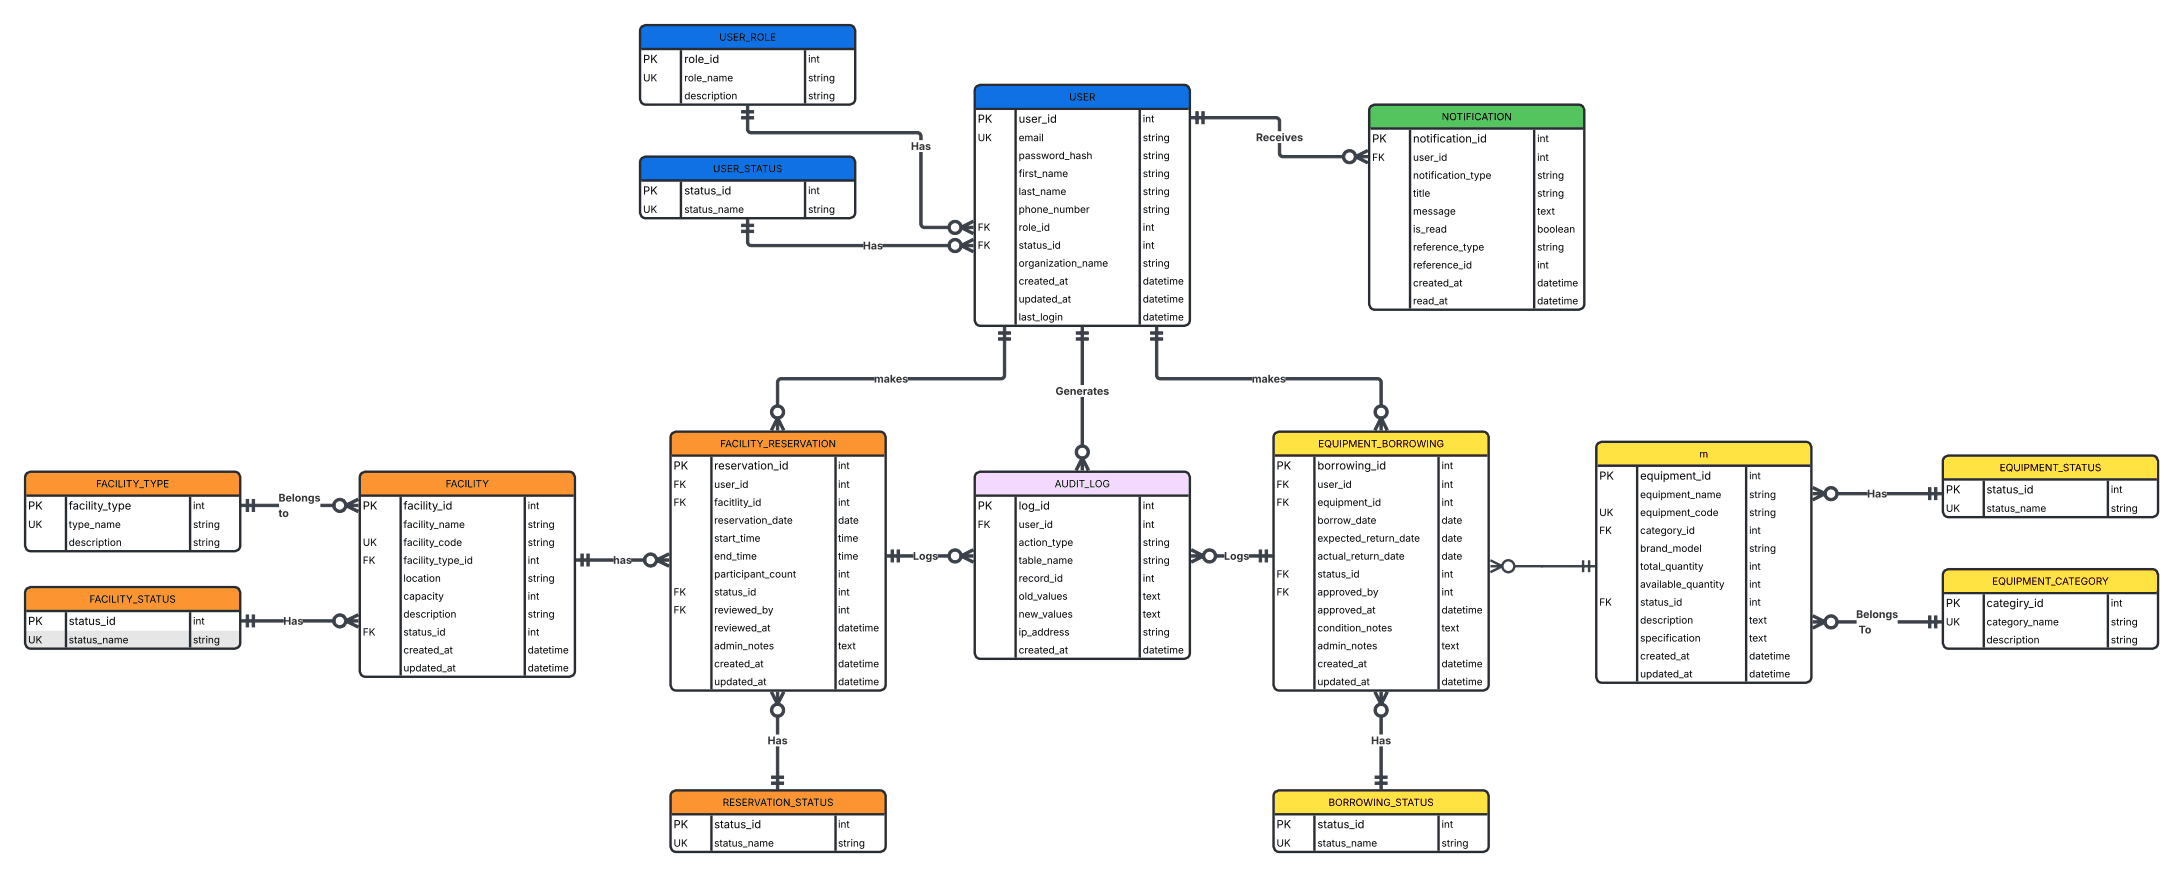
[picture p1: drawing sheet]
<svg xmlns="http://www.w3.org/2000/svg" width="580mm" height="233mm" viewBox="0 0 580 233" stroke-linecap="round" stroke-linejoin="round" font-family="sans-serif">
<path d="M259.3 23l1.2-.5h54a1.55 1.55 0 0 1 1.6 1.6v4.8h-57.2v-4.8z" fill="#1071e5"/>
<g fill="#fff">
<path d="M258.9 28.9h57.2v5.4h-57.2z"/>
<path d="M258.9 34.1h57.2v5h-57.2z"/>
<path d="M258.9 38.9h57.2v4.9h-57.2z"/>
<path d="M258.9 43.7h57.2v4.9h-57.2z"/>
<path d="M258.9 48.4h57.2v4.9h-57.2z"/>
<path d="M258.9 53.2h57.2v4.9h-57.2z"/>
<path d="M258.9 57.9h57.2v5h-57.2z"/>
<path d="M258.9 62.7h57.2v4.9h-57.2z"/>
<path d="M258.9 67.5h57.2v4.9h-57.2z"/>
<path d="M258.9 72.2h57.2v5h-57.2z"/>
<path d="M258.9 77h57.2v4.9h-57.2z"/>
<path d="M258.9 81.8h57.2v3.1a1.55 1.55 0 0 1-1.6 1.6h-54a1.55 1.55 0 0 1-1.6-1.6z"/>
</g>
<path d="M259.2 28.9h56.6zM259.3 23l1.2-.5h54a1.55 1.55 0 0 1 1.6 1.6v60.8a1.55 1.55 0 0 1-1.6 1.6h-54a1.55 1.55 0 0 1-1.6-1.6v-60.8zM269.8 29.2v57zM302.8 29.2v57z" fill="none" stroke="#282c33" stroke-width=".63" stroke-linecap="butt"/>
<path d="M170.4 7.1l1.2-.4h54a1.55 1.55 0 0 1 1.6 1.6v17.9a1.55 1.55 0 0 1-1.6 1.6h-54a1.55 1.55 0 0 1-1.6-1.6v-17.9z" fill="#fff"/>
<path d="M170.4 7.1l1.2-.4h54a1.55 1.55 0 0 1 1.6 1.6v4.7h-57.2v-4.7z" fill="#1071e5"/>
<g fill="#fff">
<path d="M170 13h57.2v5.4h-57.2z"/>
<path d="M170 18.3h57.2v4.9h-57.2z"/>
<path d="M170 23h57.2v3.2a1.55 1.55 0 0 1-1.6 1.6h-54a1.55 1.55 0 0 1-1.6-1.6z"/>
</g>
<path d="M170.3 13h56.6zM170.4 7.1l1.2-.4h54a1.55 1.55 0 0 1 1.6 1.6v17.9a1.55 1.55 0 0 1-1.6 1.6h-54a1.55 1.55 0 0 1-1.6-1.6v-17.9zM180.9 13.3v14.2zM213.9 13.3v14.2z" fill="none" stroke="#282c33" stroke-width=".63" stroke-linecap="butt"/>
<path d="M170.4 42.1l1.2-.5h54a1.55 1.55 0 0 1 1.6 1.6v13.2a1.55 1.55 0 0 1-1.6 1.5h-54a1.55 1.55 0 0 1-1.6-1.5v-13.2z" fill="#fff"/>
<path d="M170.4 42.1l1.2-.5h54a1.55 1.55 0 0 1 1.6 1.6v4.7h-57.2v-4.7z" fill="#1071e5"/>
<g fill="#fff">
<path d="M170 47.9h57.2v5.4h-57.2z"/>
<path d="M170 53.2h57.2v3.2a1.55 1.55 0 0 1-1.6 1.5h-54a1.55 1.55 0 0 1-1.6-1.5z"/>
</g>
<path d="M170.3 47.9h56.6zM170.4 42.1l1.2-.5h54a1.55 1.55 0 0 1 1.6 1.6v13.2a1.55 1.55 0 0 1-1.6 1.5h-54a1.55 1.55 0 0 1-1.6-1.5v-13.2zM180.9 48.3v9.3zM213.9 48.3v9.3z" fill="none" stroke="#282c33" stroke-width=".63" stroke-linecap="butt"/>
<path d="M96 125.7l1.2-.4h53.9a1.55 1.55 0 0 1 1.6 1.5v51.3a1.55 1.55 0 0 1-1.6 1.6h-53.9a1.55 1.55 0 0 1-1.6-1.6v-51.3z" fill="#fff"/>
<path d="M96 125.7l1.2-.4h53.9a1.55 1.55 0 0 1 1.6 1.5v4.8h-57.1v-4.8z" fill="#fc9432"/>
<g fill="#fff">
<path d="M95.6 131.6h57.1v5.4h-57.1z"/>
<path d="M95.6 136.8h57.1v5h-57.1z"/>
<path d="M95.6 141.6h57.1v4.9h-57.1z"/>
<path d="M95.6 146.4h57.1v4.9h-57.1z"/>
<path d="M95.6 151.1h57.1v5h-57.1z"/>
<path d="M95.6 155.9h57.1v4.9h-57.1z"/>
<path d="M95.6 160.7h57.1v4.9h-57.1z"/>
<path d="M95.6 165.4h57.1v4.9h-57.1z"/>
<path d="M95.6 170.2h57.1v4.9h-57.1z"/>
<path d="M95.6 174.9h57.1v3.2a1.55 1.55 0 0 1-1.6 1.6h-53.9a1.55 1.55 0 0 1-1.6-1.6z"/>
</g>
<path d="M95.9 131.6h56.5zM96 125.7l1.2-.4h53.9a1.55 1.55 0 0 1 1.6 1.5v51.3a1.55 1.55 0 0 1-1.6 1.6h-53.9a1.55 1.55 0 0 1-1.6-1.6v-51.3zM106.4 131.9v47.5zM139.4 131.9v47.5z" fill="none" stroke="#282c33" stroke-width=".63" stroke-linecap="butt"/>
<path d="M7.1 125.7l1.2-.4h53.9a1.55 1.55 0 0 1 1.6 1.5v18a1.55 1.55 0 0 1-1.6 1.6h-53.9a1.55 1.55 0 0 1-1.6-1.6v-18z" fill="#fff"/>
<path d="M7.1 125.7l1.2-.4h53.9a1.55 1.55 0 0 1 1.6 1.5v4.8h-57.1v-4.8z" fill="#fc9432"/>
<g fill="#fff">
<path d="M6.7 131.6h57.1v5.4h-57.1z"/>
<path d="M6.7 136.8h57.1v5h-57.1z"/>
<path d="M6.7 141.6h57.1v3.2a1.55 1.55 0 0 1-1.6 1.6h-53.9a1.55 1.55 0 0 1-1.6-1.6z"/>
</g>
<path d="M7 131.6h56.5zM7.1 125.7l1.2-.4h53.9a1.55 1.55 0 0 1 1.6 1.5v18a1.55 1.55 0 0 1-1.6 1.6h-53.9a1.55 1.55 0 0 1-1.6-1.6v-18zM17.5 131.9v14.1zM50.5 131.9v14.1z" fill="none" stroke="#282c33" stroke-width=".63" stroke-linecap="butt"/>
<path d="M7.1 156.4l1.2-.5h53.9a1.55 1.55 0 0 1 1.6 1.6v13.2a1.55 1.55 0 0 1-1.6 1.5h-53.9a1.55 1.55 0 0 1-1.6-1.5v-13.2z" fill="#fff"/>
<path d="M7.1 156.4l1.2-.5h53.9a1.55 1.55 0 0 1 1.6 1.6v4.7h-57.1v-4.7z" fill="#fc9432"/>
<path d="M6.7 162.2h57.1v5.4h-57.1z" fill="#fff"/>
<path d="M6.7 167.5h57.1v3.2a1.55 1.55 0 0 1-1.6 1.5h-53.9a1.55 1.55 0 0 1-1.6-1.5z" fill="#e6e6e6"/>
<path d="M7.1 156.4l1.2-.5h53.9a1.55 1.55 0 0 1 1.6 1.6v13.2a1.55 1.55 0 0 1-1.6 1.5h-53.9a1.55 1.55 0 0 1-1.6-1.5v-13.2zM7 162.2h56.5zM17.5 162.6v9.3zM50.5 162.6v9.3z" fill="none" stroke="#282c33" stroke-width=".63" stroke-linecap="butt"/>
<path d="M178.5 115.1l1.2-.5h54a1.55 1.55 0 0 1 1.6 1.6v65.6a1.55 1.55 0 0 1-1.6 1.6h-54a1.55 1.55 0 0 1-1.6-1.6v-65.6z" fill="#fff"/>
<path d="M178.5 115.1l1.2-.5h54a1.55 1.55 0 0 1 1.6 1.6v4.8h-57.2v-4.8z" fill="#fc9432"/>
<g fill="#fff">
<path d="M178.1 121h57.2v5.4h-57.2z"/>
<path d="M178.1 126.2h57.2v4.9h-57.2z"/>
<path d="M178.1 131h57.2v4.9h-57.2z"/>
<path d="M178.1 135.7h57.2v5h-57.2z"/>
<path d="M178.1 140.5h57.2v4.9h-57.2z"/>
<path d="M178.1 145.3h57.2v4.9h-57.2z"/>
<path d="M178.1 150h57.2v4.9h-57.2z"/>
<path d="M178.1 154.8h57.2v4.9h-57.2z"/>
<path d="M178.1 159.5h57.2v5h-57.2z"/>
<path d="M178.1 164.3h57.2v4.9h-57.2z"/>
<path d="M178.1 169.1h57.2v4.9h-57.2z"/>
<path d="M178.1 173.8h57.2v5h-57.2z"/>
<path d="M178.1 178.6h57.2v3.2a1.55 1.55 0 0 1-1.6 1.6h-54a1.55 1.55 0 0 1-1.6-1.6z"/>
</g>
<path d="M178.5 115.1l1.2-.5h54a1.55 1.55 0 0 1 1.6 1.6v65.6a1.55 1.55 0 0 1-1.6 1.6h-54a1.55 1.55 0 0 1-1.6-1.6v-65.6zM178.4 121h56.5zM189 121.3v61.7zM221.9 121.3v61.7z" fill="none" stroke="#282c33" stroke-width=".63" stroke-linecap="butt"/>
<path d="M178.5 210.3l1.2-.4h54a1.55 1.55 0 0 1 1.6 1.6v13.1a1.55 1.55 0 0 1-1.6 1.6h-54a1.55 1.55 0 0 1-1.6-1.6v-13.1z" fill="#fff"/>
<path d="M178.5 210.3l1.2-.4h54a1.55 1.55 0 0 1 1.6 1.6v4.7h-57.2v-4.7z" fill="#fc9432"/>
<g fill="#fff">
<path d="M178.1 216.2h57.2v5.4h-57.2z"/>
<path d="M178.1 221.5h57.2v3.1a1.55 1.55 0 0 1-1.6 1.6h-54a1.55 1.55 0 0 1-1.6-1.6z"/>
</g>
<path d="M178.4 216.2h56.5zM178.5 210.3l1.2-.4h54a1.55 1.55 0 0 1 1.6 1.6v13.1a1.55 1.55 0 0 1-1.6 1.6h-54a1.55 1.55 0 0 1-1.6-1.6v-13.1zM189 216.5v9.4zM221.9 216.5v9.4z" fill="none" stroke="#282c33" stroke-width=".63" stroke-linecap="butt"/>
<path d="M424.4 117.8l1.2-.5h54a1.55 1.55 0 0 1 1.6 1.6v60.8a1.55 1.55 0 0 1-1.6 1.6h-54a1.55 1.55 0 0 1-1.6-1.6v-60.8z" fill="#fff"/>
<path d="M424.4 117.8l1.2-.5h54a1.55 1.55 0 0 1 1.6 1.6v4.8h-57.2v-4.8z" fill="#ffe342"/>
<g fill="#fff">
<path d="M424 123.7h57.2v5.4h-57.2z"/>
<path d="M424 128.9h57.2v4.9h-57.2z"/>
<path d="M424 133.7h57.2v4.9h-57.2z"/>
<path d="M424 138.4h57.2v5h-57.2z"/>
<path d="M424 143.2h57.2v4.9h-57.2z"/>
<path d="M424 148h57.2v4.9h-57.2z"/>
<path d="M424 152.7h57.2v4.9h-57.2z"/>
<path d="M424 157.5h57.2v4.9h-57.2z"/>
<path d="M424 162.2h57.2v5h-57.2z"/>
<path d="M424 167h57.2v4.9h-57.2z"/>
<path d="M424 171.8h57.2v4.9h-57.2z"/>
<path d="M424 176.5h57.2v3.2a1.55 1.55 0 0 1-1.6 1.6h-54a1.55 1.55 0 0 1-1.6-1.6z"/>
</g>
<path d="M424.4 117.8l1.2-.5h54a1.55 1.55 0 0 1 1.6 1.6v60.8a1.55 1.55 0 0 1-1.6 1.6h-54a1.55 1.55 0 0 1-1.6-1.6v-60.8zM424.3 123.7h56.6zM434.9 124v57zM463.8 124v57z" fill="none" stroke="#282c33" stroke-width=".63" stroke-linecap="butt"/>
<path d="M516.5 151.6l1.2-.5h54a1.55 1.55 0 0 1 1.5 1.6v18a1.55 1.55 0 0 1-1.5 1.5h-54a1.55 1.55 0 0 1-1.6-1.5v-18z" fill="#fff"/>
<path d="M516.5 151.6l1.2-.5h54a1.55 1.55 0 0 1 1.5 1.6v4.8h-57.1v-4.8z" fill="#ffe342"/>
<g fill="#fff">
<path d="M516.1 157.5h57.1v5.4h-57.1z"/>
<path d="M516.1 162.7h57.1v4.9h-57.1z"/>
<path d="M516.1 167.5h57.1v3.2a1.55 1.55 0 0 1-1.5 1.5h-54a1.55 1.55 0 0 1-1.6-1.5z"/>
</g>
<path d="M516.4 157.5h56.5zM516.5 151.6l1.2-.5h54a1.55 1.55 0 0 1 1.5 1.6v18a1.55 1.55 0 0 1-1.5 1.5h-54a1.55 1.55 0 0 1-1.6-1.5v-18zM527 157.8v14.1zM559.9 157.8v14.1z" fill="none" stroke="#282c33" stroke-width=".63" stroke-linecap="butt"/>
<path d="M516.5 121.4l1.2-.4h54a1.55 1.55 0 0 1 1.5 1.6v13.1a1.55 1.55 0 0 1-1.5 1.6h-54a1.55 1.55 0 0 1-1.6-1.6v-13.1z" fill="#fff"/>
<path d="M516.5 121.4l1.2-.4h54a1.55 1.55 0 0 1 1.5 1.6v4.7h-57.1v-4.7z" fill="#ffe342"/>
<g fill="#fff">
<path d="M516.1 127.3h57.1v5.4h-57.1z"/>
<path d="M516.1 132.6h57.1v3.1a1.55 1.55 0 0 1-1.5 1.6h-54a1.55 1.55 0 0 1-1.6-1.6z"/>
</g>
<path d="M516.4 127.3h56.5zM516.5 121.4l1.2-.4h54a1.55 1.55 0 0 1 1.5 1.6v13.1a1.55 1.55 0 0 1-1.5 1.6h-54a1.55 1.55 0 0 1-1.6-1.6v-13.1zM527 127.6v9.4zM559.9 127.6v9.4z" fill="none" stroke="#282c33" stroke-width=".63" stroke-linecap="butt"/>
<path d="M338.7 115.1l1.2-.5h54a1.55 1.55 0 0 1 1.5 1.6v65.6a1.55 1.55 0 0 1-1.5 1.6h-54a1.55 1.55 0 0 1-1.6-1.6v-65.6z" fill="#fff"/>
<path d="M338.7 115.1l1.2-.5h54a1.55 1.55 0 0 1 1.5 1.6v4.8h-57.1v-4.8z" fill="#ffe342"/>
<g fill="#fff">
<path d="M338.3 121h57.1v5.4h-57.1z"/>
<path d="M338.3 126.2h57.1v4.9h-57.1z"/>
<path d="M338.3 131h57.1v4.9h-57.1z"/>
<path d="M338.3 135.7h57.1v5h-57.1z"/>
<path d="M338.3 140.5h57.1v4.9h-57.1z"/>
<path d="M338.3 145.3h57.1v4.9h-57.1z"/>
<path d="M338.3 150h57.1v4.9h-57.1z"/>
<path d="M338.3 154.8h57.1v4.9h-57.1z"/>
<path d="M338.3 159.5h57.1v5h-57.1z"/>
<path d="M338.3 164.3h57.1v4.9h-57.1z"/>
<path d="M338.3 169.1h57.1v4.9h-57.1z"/>
<path d="M338.3 173.8h57.1v5h-57.1z"/>
<path d="M338.3 178.6h57.1v3.2a1.55 1.55 0 0 1-1.5 1.6h-54a1.55 1.55 0 0 1-1.6-1.6z"/>
</g>
<path d="M338.7 115.1l1.2-.5h54a1.55 1.55 0 0 1 1.5 1.6v65.6a1.55 1.55 0 0 1-1.5 1.6h-54a1.55 1.55 0 0 1-1.6-1.6v-65.6zM338.6 121h56.5zM349.2 121.3v61.7zM382.1 121.3v61.7z" fill="none" stroke="#282c33" stroke-width=".63" stroke-linecap="butt"/>
<path d="M338.7 210.3l1.2-.4h54a1.55 1.55 0 0 1 1.5 1.6v13.1a1.55 1.55 0 0 1-1.5 1.6h-54a1.55 1.55 0 0 1-1.6-1.6v-13.1z" fill="#fff"/>
<path d="M338.7 210.3l1.2-.4h54a1.55 1.55 0 0 1 1.5 1.6v4.7h-57.1v-4.7z" fill="#ffe342"/>
<g fill="#fff">
<path d="M338.3 216.2h57.1v5.4h-57.1z"/>
<path d="M338.3 221.5h57.1v3.1a1.55 1.55 0 0 1-1.5 1.6h-54a1.55 1.55 0 0 1-1.6-1.6z"/>
</g>
<path d="M338.6 216.2h56.5zM338.7 210.3l1.2-.4h54a1.55 1.55 0 0 1 1.5 1.6v13.1a1.55 1.55 0 0 1-1.5 1.6h-54a1.55 1.55 0 0 1-1.6-1.6v-13.1zM349.2 216.5v9.4zM382.1 216.5v9.4z" fill="none" stroke="#282c33" stroke-width=".63" stroke-linecap="butt"/>
<path d="M364.1 28.3l1.2-.5h54a1.55 1.55 0 0 1 1.5 1.6v51.2a1.55 1.55 0 0 1-1.5 1.6h-54a1.55 1.55 0 0 1-1.6-1.6v-51.2z" fill="#fff"/>
<path d="M364.1 28.3l1.2-.5h54a1.55 1.55 0 0 1 1.5 1.6v4.7h-57.1v-4.7z" fill="#54c45e"/>
<g fill="#fff">
<path d="M363.7 34.1h57.1v5.4h-57.1z"/>
<path d="M363.7 39.4h57.1v4.9h-57.1z"/>
<path d="M363.7 44.1h57.1v5h-57.1z"/>
<path d="M363.7 48.9h57.1v4.9h-57.1z"/>
<path d="M363.7 53.7h57.1v4.9h-57.1z"/>
<path d="M363.7 58.4h57.1v4.9h-57.1z"/>
<path d="M363.7 63.2h57.1v4.9h-57.1z"/>
<path d="M363.7 67.9h57.1v5h-57.1z"/>
<path d="M363.7 72.7h57.1v4.9h-57.1z"/>
<path d="M363.7 77.5h57.1v3.1a1.55 1.55 0 0 1-1.5 1.6h-54a1.55 1.55 0 0 1-1.6-1.6z"/>
</g>
<path d="M364 34.1h56.5zM364.1 28.3l1.2-.5h54a1.55 1.55 0 0 1 1.5 1.6v51.2a1.55 1.55 0 0 1-1.5 1.6h-54a1.55 1.55 0 0 1-1.6-1.6v-51.2zM374.6 34.4v47.5zM407.5 34.4v47.5z" fill="none" stroke="#282c33" stroke-width=".63" stroke-linecap="butt"/>
<path d="M259.3 125.7l1.2-.4h54a1.55 1.55 0 0 1 1.6 1.5v46.6a1.55 1.55 0 0 1-1.6 1.5h-54a1.55 1.55 0 0 1-1.6-1.5v-46.6z" fill="#fff"/>
<path d="M259.3 125.7l1.2-.4h54a1.55 1.55 0 0 1 1.6 1.5v4.8h-57.2v-4.8z" fill="#f4d9ff"/>
<g fill="#fff">
<path d="M258.9 131.6h57.2v5.4h-57.2z"/>
<path d="M258.9 136.8h57.2v5h-57.2z"/>
<path d="M258.9 141.6h57.2v4.9h-57.2z"/>
<path d="M258.9 146.4h57.2v4.9h-57.2z"/>
<path d="M258.9 151.1h57.2v5h-57.2z"/>
<path d="M258.9 155.9h57.2v4.9h-57.2z"/>
<path d="M258.9 160.7h57.2v4.9h-57.2z"/>
<path d="M258.9 165.4h57.2v4.9h-57.2z"/>
<path d="M258.9 170.2h57.2v3.2a1.55 1.55 0 0 1-1.6 1.5h-54a1.55 1.55 0 0 1-1.6-1.5z"/>
</g>
<path d="M259.2 131.6h56.6zM259.3 125.7l1.2-.4h54a1.55 1.55 0 0 1 1.6 1.5v46.6a1.55 1.55 0 0 1-1.6 1.5h-54a1.55 1.55 0 0 1-1.6-1.5v-46.6zM269.8 131.9v42.7zM302.8 131.9v42.7z" fill="none" stroke="#282c33" stroke-width=".63" stroke-linecap="butt"/>
<path d="M206.6 100.6l.9-.3h24.7v.6h-24.8l-.4 .2-.1 .4v6.4h-.7v-6.4zM241.2 100.3l25-.1 .3-.6v-9.6h.7v9.6a1.3 1.3 0 0 1-1.3 1.3h-24.7z" fill="#3a414a"/>
<path d="M206.6 100.6l.9-.3h24.7v.6h-24.8l-.4 .2-.1 .4v6.4h-.7v-6.4zM241.2 100.3l25-.1 .3-.6v-9.6h.7v9.6a1.3 1.3 0 0 1-1.3 1.3h-24.7z" fill="none" stroke="#3a414a" stroke-width=".27"/>
<path d="M265.3 88.1h1.2v-1.3h.7v1.3h1.2v.6h-1.2v1h1.2v.6h-3.1v-.6h1.2v-1h-1.2z" fill="#3a414a"/>
<path d="M265.3 88.1h1.2v-1.3h.7v1.3h1.2v.6h-1.2v1h1.2v.6h-3.1v-.6h1.2v-1h-1.2z" fill="none" stroke="#3a414a" stroke-width=".27"/>
<path d="M205 109.4a1.59 1.59 0 0 1 3.1 0 1.59 1.59 0 0 1-3.1 0zM206.5 111l-1.5 3.2zM206.5 111l1.6 3.2zM206.5 111v3.2z" fill="#fff"/>
<path d="M205.4 107.9a1.9 1.9 0 0 1 2.9 .7 1.9 1.9 0 0 1-1.3 2.6l1.4 2.8-.5 .3-1-2v1.9h-.7v-1.9l-1 2-.5-.3 1.4-2.8a1.89 1.89 0 0 1-1.4-1.4 1.89 1.89 0 0 1 .7-1.9zM205.3 109.4a1.27 1.27 0 0 0 2.5 0 1.27 1.27 0 0 0-2.5 0z" fill="#3a414a"/>
<g fill="none" stroke="#3a414a" stroke-width=".27">
<path d="M205.4 107.9a1.9 1.9 0 0 1 2.9 .7 1.9 1.9 0 0 1-1.3 2.6l1.4 2.8-.5 .3-1-2v1.9h-.7v-1.9l-1 2-.5-.3 1.4-2.8a1.89 1.89 0 0 1-1.4-1.4 1.89 1.89 0 0 1 .7-1.9z"/>
<circle cx="206.6" cy="109.4" r="1.27"/>
</g>
<path d="M341.6 100.3h24.3a1.3 1.3 0 0 1 1.3 1.2v6.4h-.6v-6.5l-.6-.5h-24.4zM306.9 90h.7v9.7l.4 .5 24.5 .1v.6h-24.3a1.27 1.27 0 0 1-1.3-1.3z" fill="#3a414a"/>
<path d="M306.9 90h.7v9.7l.4 .5 24.5 .1v.6h-24.3a1.27 1.27 0 0 1-1.3-1.3zM341.6 100.3h24.3a1.3 1.3 0 0 1 1.3 1.2v6.4h-.6v-6.5l-.6-.5h-24.4z" fill="none" stroke="#3a414a" stroke-width=".27"/>
<path d="M305.7 88.1h1.2v-1.3h.7v1.3h1.2v.6h-1.2v1h1.2v.6h-3.1v-.6h1.2v-1h-1.2z" fill="#3a414a"/>
<path d="M305.7 88.1h1.2v-1.3h.7v1.3h1.2v.6h-1.2v1h1.2v.6h-3.1v-.6h1.2v-1h-1.2z" fill="none" stroke="#3a414a" stroke-width=".27"/>
<path d="M365.3 109.4a1.6 1.6 0 0 1 3.2 0 1.6 1.6 0 0 1-3.2 0zM366.9 111l-1.6 3.2zM366.9 111l1.6 3.2zM366.9 111v3.2z" fill="#fff"/>
<path d="M365.3 108.3a1.9 1.9 0 0 1 3.1 0 1.9 1.9 0 0 1-1.1 2.9l1.4 2.8-.5 .3-1-2v1.9h-.6v-1.9l-1 2-.6-.3 1.4-2.8a1.88 1.88 0 0 1-1.1-2.9zM365.6 109.4a1.27 1.27 0 0 0 2.5 0 1.27 1.27 0 0 0-2.5 0z" fill="#3a414a"/>
<g fill="none" stroke="#3a414a" stroke-width=".27">
<path d="M365.3 108.3a1.9 1.9 0 0 1 3.1 0 1.9 1.9 0 0 1-1.1 2.9l1.4 2.8-.5 .3-1-2v1.9h-.6v-1.9l-1 2-.6-.3 1.4-2.8a1.88 1.88 0 0 1-1.1-2.9z"/>
<circle cx="366.9" cy="109.4" r="1.27"/>
</g>
<path d="M198.3 61.4h.6v3l.3 .4 .4 .1h29.6v.6h-29.7a1.27 1.27 0 0 1-1.2-1.2zM234.5 64.9h17.8v.6h-17.8z" fill="#3a414a"/>
<path d="M198.3 61.4h.6v3l.3 .4 .4 .1h29.6v.6h-29.7a1.27 1.27 0 0 1-1.2-1.2zM234.5 64.9h17.8v.6h-17.8z" fill="none" stroke="#3a414a" stroke-width=".27"/>
<path d="M197 59.5h1.3v-1.2h.6v1.2h1.3v.7h-1.3v.9h1.3v.7h-3.2v-.7h1.3v-.9h-1.3z" fill="#3a414a"/>
<path d="M197 59.5h1.3v-1.2h.6v1.2h1.3v.7h-1.3v.9h1.3v.7h-3.2v-.7h1.3v-.9h-1.3z" fill="none" stroke="#3a414a" stroke-width=".27"/>
<path d="M252.1 65.2a1.6 1.6 0 0 1 3.2 0 1.6 1.6 0 0 1-3.2 0zM255.3 65.2l3.2 1.6zM255.3 65.2l3.2-1.6zM255.3 65.2h3.2z" fill="#fff"/>
<path d="M252.6 63.7a1.87 1.87 0 0 1 2.9 1l2.8-1.4 .3 .6-2 1h1.9v.6h-1.9l2 1-.3 .6-2.8-1.4a1.9 1.9 0 0 1-2.9 1.1 1.9 1.9 0 0 1 0-3.1zM252.4 65.2a1.3 1.3 0 0 0 2.6 0 1.3 1.3 0 0 0-2.6 0z" fill="#3a414a"/>
<g fill="none" stroke="#3a414a" stroke-width=".27">
<path d="M252.6 63.7a1.87 1.87 0 0 1 2.9 1l2.8-1.4 .3 .6-2 1h1.9v.6h-1.9l2 1-.3 .6-2.8-1.4a1.9 1.9 0 0 1-2.9 1.1 1.9 1.9 0 0 1 0-3.1z"/>
<circle cx="253.7" cy="65.2" r="1.28"/>
</g>
<path d="M244.3 40.5h.7v19.2l.5 .4h6.8v.6h-6.7a1.3 1.3 0 0 1-1.3-1.2zM198.3 31.3h.6v3.1l.6 .5h44.2a1.3 1.3 0 0 1 1.3 1.3v.9h-.7v-1.2l-.5-.3h-44.3a1.3 1.3 0 0 1-1.2-1.3z" fill="#3a414a"/>
<path d="M198.3 31.3h.6v3.1l.6 .5h44.2a1.3 1.3 0 0 1 1.3 1.3v.9h-.7v-1.2l-.5-.3h-44.3a1.3 1.3 0 0 1-1.2-1.3zM244.3 40.5h.7v19.2l.5 .4h6.8v.6h-6.7a1.3 1.3 0 0 1-1.3-1.2z" fill="none" stroke="#3a414a" stroke-width=".27"/>
<path d="M197 29.4h1.3v-1.3h.6v1.3h1.3v.6h-1.3v1h1.3v.6h-3.2v-.6h1.3v-1h-1.3z" fill="#3a414a"/>
<path d="M197 29.4h1.3v-1.3h.6v1.3h1.3v.6h-1.3v1h1.3v.6h-3.2v-.6h1.3v-1h-1.3z" fill="none" stroke="#3a414a" stroke-width=".27"/>
<path d="M252.1 60.4a1.6 1.6 0 0 1 3.2 0 1.6 1.6 0 0 1-3.2 0zM255.3 60.4l3.2 1.6zM255.3 60.4l3.2-1.6zM255.3 60.4h3.2z" fill="#fff"/>
<path d="M252.6 58.8a1.89 1.89 0 0 1 2.9 1.1l2.8-1.4 .3 .6-2 1h1.9v.6h-1.9l2 1-.3 .6-2.8-1.4a1.9 1.9 0 0 1-2.9 1.1 1.9 1.9 0 0 1 0-3.2zM252.4 60.4a1.3 1.3 0 0 0 2.6 0 1.3 1.3 0 0 0-2.6 0z" fill="#3a414a"/>
<g fill="none" stroke="#3a414a" stroke-width=".27">
<path d="M252.6 58.8a1.89 1.89 0 0 1 2.9 1.1l2.8-1.4 .3 .6-2 1h1.9v.6h-1.9l2 1-.3 .6-2.8-1.4a1.9 1.9 0 0 1-2.9 1.1 1.9 1.9 0 0 1 0-3.2z"/>
<circle cx="253.7" cy="60.4" r="1.27"/>
</g>
<path d="M339.6 38.1h.6v2.7l.4 .5h16.4v.6h-16.2a1.27 1.27 0 0 1-1.2-1.2zM319.6 30.9h19.3a1.27 1.27 0 0 1 1.3 1.3v2.5h-.6v-2.6l-.6-.5h-19.4z" fill="#3a414a"/>
<path d="M319.6 30.9h19.3a1.27 1.27 0 0 1 1.3 1.3v2.5h-.6v-2.6l-.6-.5h-19.4zM339.6 38.1h.6v2.7l.4 .5h16.4v.6h-16.2a1.27 1.27 0 0 1-1.2-1.2z" fill="none" stroke="#3a414a" stroke-width=".27"/>
<path d="M356.9 41.6a1.6 1.6 0 0 1 3.2 0 1.6 1.6 0 0 1-3.2 0zM360.1 41.6l3.1 1.6zM360.1 41.6l3.1-1.6zM360.1 41.6h3.1z" fill="#fff"/>
<path d="M357.3 40.1a1.9 1.9 0 0 1 3 1l2.8-1.4 .3 .6-2 1h1.8v.6h-1.8l2 1-.3 .6-2.8-1.4a1.9 1.9 0 0 1-2.9 1.1 1.9 1.9 0 0 1-.1-3.1zM357.2 41.6a1.27 1.27 0 0 0 2.5 0 1.27 1.27 0 0 0-2.5 0z" fill="#3a414a"/>
<g fill="none" stroke="#3a414a" stroke-width=".27">
<path d="M357.3 40.1a1.9 1.9 0 0 1 3 1l2.8-1.4 .3 .6-2 1h1.8v.6h-1.8l2 1-.3 .6-2.8-1.4a1.9 1.9 0 0 1-2.9 1.1 1.9 1.9 0 0 1-.1-3.1z"/>
<circle cx="358.5" cy="41.6" r="1.27"/>
</g>
<path d="M316.4 30.9h1.3v-1.2h.6v1.2h.9v-1.2h.7v3.1h-.7v-1.2h-.9v1.2h-.6v-1.2h-1.3z" fill="#3a414a"/>
<path d="M316.4 30.9h1.3v-1.2h.6v1.2h.9v-1.2h.7v3.1h-.7v-1.2h-.9v1.2h-.6v-1.2h-1.3z" fill="none" stroke="#3a414a" stroke-width=".27"/>
<path d="M156.2 148.4h6.7v.6h-6.7zM167.8 148.4h3.6v.6h-3.6z" fill="#3a414a"/>
<path d="M156.2 148.4h6.7v.6h-6.7zM167.8 148.4h3.6v.6h-3.6z" fill="none" stroke="#3a414a" stroke-width=".27"/>
<path d="M154.3 147.1h.6v1.3h1v-1.3h.6v3.2h-.6v-1.3h-1v1.3h-.6v-1.3h-1.3v-.6h1.3z" fill="#3a414a"/>
<path d="M154.3 147.1h.6v1.3h1v-1.3h.6v3.2h-.6v-1.3h-1v1.3h-.6v-1.3h-1.3v-.6h1.3z" fill="none" stroke="#3a414a" stroke-width=".27"/>
<path d="M171.2 148.7a1.61 1.61 0 0 1 3.2 0 1.61 1.61 0 0 1-3.2 0zM174.5 148.7l3.1 1.6zM174.5 148.7l3.1-1.6zM174.5 148.7h3.1z" fill="#fff"/>
<path d="M171.3 147.6a1.87 1.87 0 0 1 1.9-.8 1.87 1.87 0 0 1 1.4 1.4l2.9-1.4 .3 .6-2.1 1h1.9v.6h-1.9l2.1 1-.3 .6-2.9-1.4a1.88 1.88 0 0 1-2.6 1.2 1.88 1.88 0 0 1-.7-2.8zM171.5 148.7a1.3 1.3 0 0 0 2.6 0 1.3 1.3 0 0 0-2.6 0z" fill="#3a414a"/>
<g fill="none" stroke="#3a414a" stroke-width=".27">
<path d="M171.3 147.6a1.87 1.87 0 0 1 1.9-.8 1.87 1.87 0 0 1 1.4 1.4l2.9-1.4 .3 .6-2.1 1h1.9v.6h-1.9l2.1 1-.3 .6-2.9-1.4a1.88 1.88 0 0 1-2.6 1.2 1.88 1.88 0 0 1-.7-2.8z"/>
<circle cx="172.8" cy="148.7" r="1.27"/>
</g>
<path d="M85.2 133.9h3.7v.6h-3.7zM67.3 133.9h6.7v.6h-6.7z" fill="#3a414a"/>
<path d="M67.3 133.9h6.7v.6h-6.7zM85.2 133.9h3.7v.6h-3.7z" fill="none" stroke="#3a414a" stroke-width=".27"/>
<path d="M64.1 133.9h1.3v-1.3h.6v1.3h1v-1.3h.6v3.2h-.6v-1.3h-1v1.3h-.6v-1.3h-1.3z" fill="#3a414a"/>
<path d="M64.1 133.9h1.3v-1.3h.6v1.3h1v-1.3h.6v3.2h-.6v-1.3h-1v1.3h-.6v-1.3h-1.3z" fill="none" stroke="#3a414a" stroke-width=".27"/>
<path d="M88.7 134.2a1.61 1.61 0 0 1 3.2 0 1.61 1.61 0 0 1-3.2 0zM91.9 134.2l3.2 1.6zM91.9 134.2l3.2-1.6zM91.9 134.2h3.2z" fill="#fff"/>
<path d="M88.7 133.1a1.88 1.88 0 0 1 1.9-.8 1.88 1.88 0 0 1 1.5 1.4l2.8-1.4 .3 .6-2 1h1.9v.6h-1.9l2 1-.3 .6-2.8-1.4a1.89 1.89 0 0 1-2.7 1.2 1.89 1.89 0 0 1-.7-2.8zM89 134.2a1.27 1.27 0 0 0 2.5 0 1.27 1.27 0 0 0-2.5 0z" fill="#3a414a"/>
<g fill="none" stroke="#3a414a" stroke-width=".27">
<path d="M88.7 133.1a1.88 1.88 0 0 1 1.9-.8 1.88 1.88 0 0 1 1.5 1.4l2.8-1.4 .3 .6-2 1h1.9v.6h-1.9l2 1-.3 .6-2.8-1.4a1.89 1.89 0 0 1-2.7 1.2 1.89 1.89 0 0 1-.7-2.8z"/>
<circle cx="90.2" cy="134.2" r="1.27"/>
</g>
<path d="M67.3 164.6h7.9v.6h-7.9zM80.5 164.6h8.4v.6h-8.4z" fill="#3a414a"/>
<path d="M67.3 164.6h7.9v.6h-7.9zM80.5 164.6h8.4v.6h-8.4z" fill="none" stroke="#3a414a" stroke-width=".27"/>
<path d="M64.1 164.6h1.3v-1.3h.6v1.3h1v-1.3h.6v3.2h-.6v-1.3h-1v1.3h-.6v-1.3h-1.3z" fill="#3a414a"/>
<path d="M64.1 164.6h1.3v-1.3h.6v1.3h1v-1.3h.6v3.2h-.6v-1.3h-1v1.3h-.6v-1.3h-1.3z" fill="none" stroke="#3a414a" stroke-width=".27"/>
<path d="M88.7 164.9a1.61 1.61 0 0 1 3.2 0 1.61 1.61 0 0 1-3.2 0zM91.9 164.9l3.2 1.6zM91.9 164.9l3.2-1.6zM91.9 164.9h3.2z" fill="#fff"/>
<path d="M88.7 163.8a1.88 1.88 0 0 1 1.9-.8 1.88 1.88 0 0 1 1.5 1.4l2.8-1.4 .3 .6-2 1h1.9v.6h-1.9l2 1-.3 .5-2.8-1.4a1.88 1.88 0 0 1-2.7 1.3 1.88 1.88 0 0 1-.7-2.8zM89 164.9a1.27 1.27 0 0 0 2.5 0 1.27 1.27 0 0 0-2.5 0z" fill="#3a414a"/>
<g fill="none" stroke="#3a414a" stroke-width=".27">
<path d="M88.7 163.8a1.88 1.88 0 0 1 1.9-.8 1.88 1.88 0 0 1 1.5 1.4l2.8-1.4 .3 .6-2 1h1.9v.6h-1.9l2 1-.3 .5-2.8-1.4a1.88 1.88 0 0 1-2.7 1.3 1.88 1.88 0 0 1-.7-2.8z"/>
<circle cx="90.2" cy="164.9" r="1.27"/>
</g>
<path d="M206.2 198.3h.7v8.1h-.7zM206.2 190h.7v4.9h-.7z" fill="#3a414a"/>
<path d="M206.2 198.3h.7v8.1h-.7zM206.2 190h.7v4.9h-.7z" fill="none" stroke="#3a414a" stroke-width=".27"/>
<path d="M205 206.1h3.1v.6h-1.2v.9h1.2v.7h-1.2v1.2h-.7v-1.2h-1.2v-.7h1.2v-.9h-1.2z" fill="#3a414a"/>
<path d="M205 206.1h3.1v.6h-1.2v.9h1.2v.7h-1.2v1.2h-.7v-1.2h-1.2v-.7h1.2v-.9h-1.2z" fill="none" stroke="#3a414a" stroke-width=".27"/>
<path d="M205 188.6a1.59 1.59 0 0 1 3.1 0 1.59 1.59 0 0 1-3.1 0zM208.1 183.8l-1.6 3.2zM205 183.8l1.5 3.2zM206.5 183.8v3.2z" fill="#fff"/>
<path d="M204.7 184l.5-.3 1 2v-1.9h.7v1.9l1-2 .5 .3-1.4 2.8a1.89 1.89 0 0 1 1.1 2.9 1.89 1.89 0 0 1-3.1 0 1.89 1.89 0 0 1 1.1-2.9zM205.3 188.6a1.27 1.27 0 0 0 2.5 0 1.27 1.27 0 0 0-2.5 0z" fill="#3a414a"/>
<g fill="none" stroke="#3a414a" stroke-width=".27">
<path d="M204.7 184l.5-.3 1 2v-1.9h.7v1.9l1-2 .5 .3-1.4 2.8a1.89 1.89 0 0 1 1.1 2.9 1.89 1.89 0 0 1-3.1 0 1.89 1.89 0 0 1 1.1-2.9z"/>
<circle cx="206.6" cy="188.6" r="1.27"/>
</g>
<path d="M366.6 198.3h.6v8.1h-.6zM366.6 190h.6v4.9h-.6z" fill="#3a414a"/>
<path d="M366.6 198.3h.6v8.1h-.6zM366.6 190h.6v4.9h-.6z" fill="none" stroke="#3a414a" stroke-width=".27"/>
<path d="M365.3 206.1h3.2v.6h-1.3v.9h1.3v.7h-1.3v1.2h-.6v-1.2h-1.3v-.7h1.3v-.9h-1.3z" fill="#3a414a"/>
<path d="M365.3 206.1h3.2v.6h-1.3v.9h1.3v.7h-1.3v1.2h-.6v-1.2h-1.3v-.7h1.3v-.9h-1.3z" fill="none" stroke="#3a414a" stroke-width=".27"/>
<path d="M365.3 188.6a1.6 1.6 0 0 1 3.2 0 1.6 1.6 0 0 1-3.2 0zM368.5 183.8l-1.6 3.2zM365.3 183.8l1.6 3.2zM366.9 183.8v3.2z" fill="#fff"/>
<path d="M365 184l.6-.3 1 2v-1.9h.6v1.9l1-2 .5 .3-1.4 2.8a1.9 1.9 0 0 1 1.1 2.9 1.9 1.9 0 0 1-3.1 0 1.9 1.9 0 0 1 1.1-2.9zM365.6 188.6a1.27 1.27 0 0 0 2.5 0 1.27 1.27 0 0 0-2.5 0z" fill="#3a414a"/>
<g fill="none" stroke="#3a414a" stroke-width=".27">
<path d="M365 184l.6-.3 1 2v-1.9h.6v1.9l1-2 .5 .3-1.4 2.8a1.9 1.9 0 0 1 1.1 2.9 1.9 1.9 0 0 1-3.1 0 1.9 1.9 0 0 1 1.1-2.9z"/>
<circle cx="366.9" cy="188.6" r="1.27"/>
</g>
<path d="M402.1 150.4h21.6M420.5 148.8v3.1M422.1 148.8v3.1" fill="none" stroke="#3a414a" stroke-width=".63" stroke-linecap="butt"/>
<path d="M395.9 150.4h3.2zM395.9 151.9l3.2-1.5zM395.9 148.8l3.2 1.6zM399.1 150.4a1.6 1.6 0 0 1 3.2 0 1.6 1.6 0 0 1-3.2 0z" fill="#fff"/>
<g fill="none" stroke="#3a414a" stroke-width=".63" stroke-linecap="butt">
<path d="M395.9 150.4h3.2M395.9 148.8l3.2 1.6M399.1 150.4l-3.2 1.5"/>
<circle cx="400.7" cy="150.4" r="1.59"/>
</g>
<path d="M487.8 130.8h8.2v.6h-8.2zM501.3 130.8h11.3v.6h-11.3z" fill="#3a414a"/>
<path d="M487.8 130.8h8.2v.6h-8.2zM501.3 130.8h11.3v.6h-11.3z" fill="none" stroke="#3a414a" stroke-width=".27"/>
<path d="M484.8 131.1a1.6 1.6 0 0 1 3.2 0 1.6 1.6 0 0 1-3.2 0zM481.6 132.7l3.2-1.6zM481.6 129.5l3.2 1.6zM481.6 131.1h3.2z" fill="#fff"/>
<path d="M481.8 129.2l2.8 1.4a1.89 1.89 0 0 1 2.9-1.1 1.89 1.89 0 0 1 0 3.1 1.89 1.89 0 0 1-2.9-1l-2.8 1.4-.3-.6 2-1h-1.9v-.6h1.9l-2-1zM485.1 131.1a1.3 1.3 0 0 0 2.6 0 1.3 1.3 0 0 0-2.6 0z" fill="#3a414a"/>
<g fill="none" stroke="#3a414a" stroke-width=".27">
<path d="M481.8 129.2l2.8 1.4a1.89 1.89 0 0 1 2.9-1.1 1.89 1.89 0 0 1 0 3.1 1.89 1.89 0 0 1-2.9-1l-2.8 1.4-.3-.6 2-1h-1.9v-.6h1.9l-2-1z"/>
<circle cx="486.4" cy="131.1" r="1.28"/>
</g>
<path d="M512.3 129.5h.6v1.3h1v-1.3h.6v1.3h1.3v.6h-1.3v1.3h-.6v-1.3h-1v1.3h-.6z" fill="#3a414a"/>
<path d="M512.3 129.5h.6v1.3h1v-1.3h.6v1.3h1.3v.6h-1.3v1.3h-.6v-1.3h-1v1.3h-.6z" fill="none" stroke="#3a414a" stroke-width=".27"/>
<path d="M504.2 164.8h8.4v.6h-8.4zM487.8 164.8h5.2v.6h-5.2z" fill="#3a414a"/>
<path d="M487.8 164.8h5.2v.6h-5.2zM504.2 164.8h8.4v.6h-8.4z" fill="none" stroke="#3a414a" stroke-width=".27"/>
<path d="M512.3 163.5h.6v1.3h1v-1.3h.6v1.3h1.3v.6h-1.3v1.3h-.6v-1.3h-1v1.3h-.6z" fill="#3a414a"/>
<path d="M512.3 163.5h.6v1.3h1v-1.3h.6v1.3h1.3v.6h-1.3v1.3h-.6v-1.3h-1v1.3h-.6z" fill="none" stroke="#3a414a" stroke-width=".27"/>
<path d="M484.8 165.1a1.6 1.6 0 0 1 3.2 0 1.6 1.6 0 0 1-3.2 0zM481.6 166.7l3.2-1.6zM481.6 163.5l3.2 1.6zM481.6 165.1h3.2z" fill="#fff"/>
<path d="M481.8 163.3l2.8 1.4a1.89 1.89 0 0 1 2.9-1.1 1.89 1.89 0 0 1 0 3.1 1.89 1.89 0 0 1-2.9-1.1l-2.8 1.4-.3-.6 2-1h-1.9v-.6h1.9l-2-1zM485.1 165.1a1.3 1.3 0 0 0 2.6 0 1.3 1.3 0 0 0-2.6 0z" fill="#3a414a"/>
<g fill="none" stroke="#3a414a" stroke-width=".27">
<path d="M481.8 163.3l2.8 1.4a1.89 1.89 0 0 1 2.9-1.1 1.89 1.89 0 0 1 0 3.1 1.89 1.89 0 0 1-2.9-1.1l-2.8 1.4-.3-.6 2-1h-1.9v-.6h1.9l-2-1z"/>
<circle cx="486.4" cy="165.1" r="1.28"/>
</g>
<path d="M287.2 105.5h.6v13.1h-.6zM287.2 90h.6v12.1h-.6z" fill="#3a414a"/>
<path d="M287.2 90h.6v12.1h-.6zM287.2 105.5h.6v13.1h-.6z" fill="none" stroke="#3a414a" stroke-width=".27"/>
<path d="M285.9 88.1h1.3v-1.3h.6v1.3h1.3v.6h-1.3v1h1.3v.6h-3.2v-.6h1.3v-1h-1.3z" fill="#3a414a"/>
<path d="M285.9 88.1h1.3v-1.3h.6v1.3h1.3v.6h-1.3v1h1.3v.6h-3.2v-.6h1.3v-1h-1.3z" fill="none" stroke="#3a414a" stroke-width=".27"/>
<path d="M285.9 120a1.6 1.6 0 0 1 3.2 0 1.6 1.6 0 0 1-3.2 0zM287.5 121.6l-1.6 3.2zM287.5 121.6l1.6 3.2zM287.5 121.6v3.2z" fill="#fff"/>
<path d="M286 118.9a1.9 1.9 0 0 1 3.1 0 1.9 1.9 0 0 1-1.1 3l1.4 2.8-.6 .2-1-1.9v1.8h-.6v-1.8l-1 1.9-.6-.2 1.4-2.8a1.88 1.88 0 0 1-1-3zM286.2 120a1.3 1.3 0 0 0 2.6 0 1.3 1.3 0 0 0-2.6 0z" fill="#3a414a"/>
<g fill="none" stroke="#3a414a" stroke-width=".27">
<path d="M286 118.9a1.9 1.9 0 0 1 3.1 0 1.9 1.9 0 0 1-1.1 3l1.4 2.8-.6 .2-1-1.9v1.8h-.6v-1.8l-1 1.9-.6-.2 1.4-2.8a1.88 1.88 0 0 1-1-3z"/>
<circle cx="287.5" cy="120" r="1.27"/>
</g>
<path d="M322.7 147.3h2.4v.6h-2.4zM331.8 147.3h3v.6h-3z" fill="#3a414a"/>
<path d="M322.7 147.3h2.4v.6h-2.4zM331.8 147.3h3v.6h-3z" fill="none" stroke="#3a414a" stroke-width=".27"/>
<path d="M334.5 146h.6v1.3h1v-1.3h.6v1.3h1.3v.6h-1.3v1.3h-.6v-1.3h-1v1.3h-.6z" fill="#3a414a"/>
<path d="M334.5 146h.6v1.3h1v-1.3h.6v1.3h1.3v.6h-1.3v1.3h-.6v-1.3h-1v1.3h-.6z" fill="none" stroke="#3a414a" stroke-width=".27"/>
<path d="M319.7 147.6a1.6 1.6 0 0 1 3.2 0 1.6 1.6 0 0 1-3.2 0zM316.5 149.2l3.2-1.6zM316.5 146l3.2 1.6zM316.5 147.6h3.2z" fill="#fff"/>
<path d="M316.7 145.7l2.8 1.4a1.9 1.9 0 0 1 2.9-1 1.9 1.9 0 0 1 0 3.1 1.9 1.9 0 0 1-2.9-1.1l-2.8 1.4-.3-.6 2-1h-1.9v-.6h1.9l-2-1zM320 147.6a1.3 1.3 0 0 0 2.6 0 1.3 1.3 0 0 0-2.6 0z" fill="#3a414a"/>
<g fill="none" stroke="#3a414a" stroke-width=".27">
<path d="M316.7 145.7l2.8 1.4a1.9 1.9 0 0 1 2.9-1 1.9 1.9 0 0 1 0 3.1 1.9 1.9 0 0 1-2.9-1.1l-2.8 1.4-.3-.6 2-1h-1.9v-.6h1.9l-2-1z"/>
<circle cx="321.3" cy="147.6" r="1.27"/>
</g>
<path d="M249.2 147.3h3.1v.6h-3.1zM238.6 147.3h3.9v.6h-3.9z" fill="#3a414a"/>
<path d="M238.6 147.3h3.9v.6h-3.9zM249.2 147.3h3.1v.6h-3.1z" fill="none" stroke="#3a414a" stroke-width=".27"/>
<path d="M235.4 147.3h1.3v-1.3h.6v1.3h1v-1.3h.6v3.2h-.6v-1.3h-1v1.3h-.6v-1.3h-1.3z" fill="#3a414a"/>
<path d="M235.4 147.3h1.3v-1.3h.6v1.3h1v-1.3h.6v3.2h-.6v-1.3h-1v1.3h-.6v-1.3h-1.3z" fill="none" stroke="#3a414a" stroke-width=".27"/>
<path d="M252.1 147.6a1.6 1.6 0 0 1 3.2 0 1.6 1.6 0 0 1-3.2 0zM255.3 147.6l3.2 1.6zM255.3 147.6l3.2-1.6zM255.3 147.6h3.2z" fill="#fff"/>
<path d="M252.6 146.1a1.89 1.89 0 0 1 2.9 1l2.8-1.4 .3 .6-2 1h1.9v.6h-1.9l2 1-.3 .6-2.8-1.4a1.9 1.9 0 0 1-2.9 1.1 1.9 1.9 0 0 1 0-3.1zM252.4 147.6a1.3 1.3 0 0 0 2.6 0 1.3 1.3 0 0 0-2.6 0z" fill="#3a414a"/>
<g fill="none" stroke="#3a414a" stroke-width=".27">
<path d="M252.6 146.1a1.89 1.89 0 0 1 2.9 1l2.8-1.4 .3 .6-2 1h1.9v.6h-1.9l2 1-.3 .6-2.8-1.4a1.9 1.9 0 0 1-2.9 1.1 1.9 1.9 0 0 1 0-3.1z"/>
<circle cx="253.7" cy="147.6" r="1.27"/>
</g>
<g font-size="3">
<text x="170.8" y="16.7">PK</text>
<text x="181.6" y="16.7">role_id</text>
<text x="259.7" y="32.6">PK</text>
<text x="270.5" y="32.6">user_id</text>
<text x="364.5" y="37.8">PK</text>
<text x="375.3" y="37.8">notification_id</text>
<text x="170.8" y="51.6">PK</text>
<text x="181.6" y="51.6">status_id</text>
<text x="178.8" y="124.7">PK</text>
<text x="189.5" y="124.7">reservation_id</text>
<text x="339.1" y="124.7">PK</text>
<text x="349.9" y="124.7">borrowing_id</text>
<text x="424.8" y="127.3">PK</text>
<text x="435.6" y="127.3">equipment_id</text>
<text x="516.9" y="131">PK</text>
<text x="527.7" y="131">status_id</text>
<text x="7.3" y="135.3">PK</text>
<text x="18.2" y="135.3">facility_type</text>
<text x="96.2" y="135.3">PK</text>
<text x="107.1" y="135.3">facility_id</text>
<text x="259.7" y="135.3">PK</text>
<text x="270.5" y="135.3">log_id</text>
<text x="516.9" y="161.1">PK</text>
<text x="527.7" y="161.1">categiry_id</text>
<text x="7.3" y="165.9">PK</text>
<text x="18.2" y="165.9">status_id</text>
<text x="178.8" y="219.9">PK</text>
<text x="189.5" y="219.9">status_id</text>
<text x="339.1" y="219.9">PK</text>
<text x="349.9" y="219.9">status_id</text>
</g>
<g font-size="2.8" fill="#333">
<text x="241.9" y="39.8">Has</text>
<text x="333.5" y="37.4">Receives</text>
<text x="229.1" y="66.2">Has</text>
<text x="232.1" y="101.6">makes</text>
<text x="332.4" y="101.6">makes</text>
<text x="280.4" y="104.8">Generates</text>
<text x="74" y="133.2">Belongs</text>
<text x="74" y="137.3">to</text>
<text x="495.9" y="132.1">Has</text>
<text x="162.7" y="149.7">has</text>
<text x="242.4" y="148.6">Logs</text>
<text x="325.1" y="148.6">Logs</text>
<text x="75.1" y="165.9">Has</text>
<text x="492.9" y="164">Belongs</text>
<text x="493.7" y="168.1">To</text>
<text x="203.8" y="197.5">Has</text>
<text x="364.2" y="197.5">Has</text>
</g>
<g font-size="2.7">
<text x="191" y="10.8">USER_ROLE</text>
<text x="214.6" y="16.6">int</text>
<text x="170.8" y="21.6">UK</text>
<text x="181.6" y="21.6">role_name</text>
<text x="214.6" y="21.6">string</text>
<text x="181.6" y="26.4">description</text>
<text x="214.6" y="26.4">string</text>
<text x="283.8" y="26.7">USER</text>
<text x="303.5" y="32.5">int</text>
<text x="382.9" y="31.9">NOTIFICATION</text>
<text x="259.7" y="37.5">UK</text>
<text x="270.5" y="37.5">email</text>
<text x="303.5" y="37.5">string</text>
<text x="408.3" y="37.7">int</text>
<text x="189.4" y="45.7">USER_STATUS</text>
<text x="270.5" y="42.2">password_hash</text>
<text x="270.5" y="47">first_name</text>
<text x="303.5" y="42.2">string</text>
<text x="303.5" y="47">string</text>
<text x="364.5" y="42.7">FK</text>
<text x="375.3" y="42.7">user_id</text>
<text x="375.3" y="47.5">notification_type</text>
<text x="408.3" y="42.7">int</text>
<text x="408.3" y="47.5">string</text>
<text x="214.6" y="51.5">int</text>
<text x="270.5" y="51.8">last_name</text>
<text x="303.5" y="51.8">string</text>
<text x="375.3" y="52.2">title</text>
<text x="408.3" y="52.2">string</text>
<text x="170.8" y="56.5">UK</text>
<text x="181.6" y="56.5">status_name</text>
<text x="214.6" y="56.5">string</text>
<text x="270.5" y="56.5">phone_number</text>
<text x="303.5" y="56.5">string</text>
<text x="375.3" y="57">message</text>
<text x="408.3" y="57">text</text>
<text x="259.7" y="61.3">FK</text>
<text x="270.5" y="61.3">role_id</text>
<text x="303.5" y="61.3">int</text>
<text x="375.3" y="61.8">is_read</text>
<text x="408.3" y="61.8">boolean</text>
<text x="259.7" y="66">FK</text>
<text x="270.5" y="66">status_id</text>
<text x="270.5" y="70.8">organization_name</text>
<text x="303.5" y="66">int</text>
<text x="303.5" y="70.8">string</text>
<text x="375.3" y="66.5">reference_type</text>
<text x="375.3" y="71.3">reference_id</text>
<text x="408.3" y="66.5">string</text>
<text x="408.3" y="71.3">int</text>
<text x="270.5" y="75.6">created_at</text>
<text x="303.5" y="75.6">datetime</text>
<text x="375.3" y="76">created_at</text>
<text x="408.3" y="76">datetime</text>
<text x="270.5" y="80.3">updated_at</text>
<text x="303.5" y="80.3">datetime</text>
<text x="375.3" y="80.8">read_at</text>
<text x="408.3" y="80.8">datetime</text>
<text x="270.5" y="85.1">last_login</text>
<text x="303.5" y="85.1">datetime</text>
<text x="191.1" y="118.7">FACILITY_RESERVATION</text>
<text x="350" y="118.7">EQUIPMENT_BORROWING</text>
<text x="222.6" y="124.5">int</text>
<text x="382.9" y="124.5">int</text>
<text x="451.3" y="121.4">m</text>
<text x="531" y="125.1">EQUIPMENT_STATUS</text>
<text x="25.4" y="129.4">FACILITY_TYPE</text>
<text x="118.2" y="129.4">FACILITY</text>
<text x="178.8" y="129.5">FK</text>
<text x="189.5" y="129.5">user_id</text>
<text x="222.6" y="129.5">int</text>
<text x="280" y="129.4">AUDIT_LOG</text>
<text x="339.1" y="129.5">FK</text>
<text x="349.9" y="129.5">user_id</text>
<text x="382.9" y="129.5">int</text>
<text x="464.5" y="127.2">int</text>
<text x="560.7" y="130.9">int</text>
<text x="51.1" y="135.2">int</text>
<text x="140" y="135.2">int</text>
<text x="178.8" y="134.3">FK</text>
<text x="189.5" y="134.3">facitlity_id</text>
<text x="222.6" y="134.3">int</text>
<text x="303.5" y="135.2">int</text>
<text x="339.1" y="134.3">FK</text>
<text x="349.9" y="134.3">equipment_id</text>
<text x="382.9" y="134.3">int</text>
<text x="424.8" y="137">UK</text>
<text x="435.6" y="132.2">equipment_name</text>
<text x="435.6" y="137">equipment_code</text>
<text x="464.5" y="132.2">string</text>
<text x="464.5" y="137">string</text>
<text x="516.9" y="135.9">UK</text>
<text x="527.7" y="135.9">status_name</text>
<text x="560.7" y="135.9">string</text>
<text x="7.3" y="140.2">UK</text>
<text x="18.2" y="140.2">type_name</text>
<text x="51.1" y="140.2">string</text>
<text x="107.1" y="140.2">facility_name</text>
<text x="140" y="140.2">string</text>
<text x="189.5" y="139.1">reservation_date</text>
<text x="189.5" y="143.8">start_time</text>
<text x="222.6" y="139.1">date</text>
<text x="222.6" y="143.8">time</text>
<text x="259.7" y="140.2">FK</text>
<text x="270.5" y="140.2">user_id</text>
<text x="303.5" y="140.2">int</text>
<text x="349.9" y="139.1">borrow_date</text>
<text x="349.9" y="143.8">expected_return_date</text>
<text x="382.9" y="139.1">date</text>
<text x="382.9" y="143.8">date</text>
<text x="424.8" y="141.8">FK</text>
<text x="435.6" y="141.8">category_id</text>
<text x="464.5" y="141.8">int</text>
<text x="18.2" y="144.9">description</text>
<text x="51.1" y="144.9">string</text>
<text x="96.2" y="144.9">UK</text>
<text x="96.2" y="149.7">FK</text>
<text x="107.1" y="144.9">facility_code</text>
<text x="107.1" y="149.7">facility_type_id</text>
<text x="140" y="144.9">string</text>
<text x="140" y="149.7">int</text>
<text x="189.5" y="148.6">end_time</text>
<text x="222.6" y="148.6">time</text>
<text x="270.5" y="144.9">action_type</text>
<text x="270.5" y="149.7">table_name</text>
<text x="303.5" y="144.9">string</text>
<text x="303.5" y="149.7">string</text>
<text x="349.9" y="148.6">actual_return_date</text>
<text x="382.9" y="148.6">date</text>
<text x="435.6" y="146.5">brand_model</text>
<text x="464.5" y="146.5">string</text>
<text x="107.1" y="154.5">location</text>
<text x="140" y="154.5">string</text>
<text x="189.5" y="153.4">participant_count</text>
<text x="222.6" y="153.4">int</text>
<text x="270.5" y="154.5">record_id</text>
<text x="303.5" y="154.5">int</text>
<text x="339.1" y="153.4">FK</text>
<text x="349.9" y="153.4">status_id</text>
<text x="382.9" y="153.4">int</text>
<text x="435.6" y="151.3">total_quantity</text>
<text x="464.5" y="151.3">int</text>
<text x="529.1" y="155.3">EQUIPMENT_CATEGORY</text>
<text x="23.6" y="160">FACILITY_STATUS</text>
<text x="107.1" y="159.2">capacity</text>
<text x="140" y="159.2">int</text>
<text x="178.8" y="158.1">FK</text>
<text x="189.5" y="158.1">status_id</text>
<text x="222.6" y="158.1">int</text>
<text x="270.5" y="159.2">old_values</text>
<text x="303.5" y="159.2">text</text>
<text x="339.1" y="158.1">FK</text>
<text x="349.9" y="158.1">approved_by</text>
<text x="382.9" y="158.1">int</text>
<text x="424.8" y="160.8">FK</text>
<text x="435.6" y="156.1">available_quantity</text>
<text x="435.6" y="160.8">status_id</text>
<text x="464.5" y="156.1">int</text>
<text x="464.5" y="160.8">int</text>
<text x="560.7" y="161">int</text>
<text x="51.1" y="165.7">int</text>
<text x="107.1" y="164">description</text>
<text x="140" y="164">string</text>
<text x="178.8" y="162.9">FK</text>
<text x="189.5" y="162.9">reviewed_by</text>
<text x="189.5" y="167.6">reviewed_at</text>
<text x="222.6" y="162.9">int</text>
<text x="222.6" y="167.6">datetime</text>
<text x="270.5" y="164">new_values</text>
<text x="303.5" y="164">text</text>
<text x="349.9" y="162.9">approved_at</text>
<text x="349.9" y="167.6">condition_notes</text>
<text x="382.9" y="162.9">datetime</text>
<text x="382.9" y="167.6">text</text>
<text x="435.6" y="165.6">description</text>
<text x="464.5" y="165.6">text</text>
<text x="516.9" y="166.1">UK</text>
<text x="527.7" y="166.1">category_name</text>
<text x="560.7" y="166.1">string</text>
<text x="7.3" y="170.8">UK</text>
<text x="18.2" y="170.8">status_name</text>
<text x="51.1" y="170.8">string</text>
<text x="96.2" y="168.8">FK</text>
<text x="107.1" y="168.8">status_id</text>
<text x="107.1" y="173.5">created_at</text>
<text x="140" y="168.8">int</text>
<text x="140" y="173.5">datetime</text>
<text x="189.5" y="172.4">admin_notes</text>
<text x="222.6" y="172.4">text</text>
<text x="270.5" y="168.8">ip_address</text>
<text x="270.5" y="173.5">created_at</text>
<text x="303.5" y="168.8">string</text>
<text x="303.5" y="173.5">datetime</text>
<text x="349.9" y="172.4">admin_notes</text>
<text x="382.9" y="172.4">text</text>
<text x="435.6" y="170.3">specification</text>
<text x="464.5" y="170.3">text</text>
<text x="527.7" y="170.8">description</text>
<text x="560.7" y="170.8">string</text>
<text x="107.1" y="178.3">updated_at</text>
<text x="140" y="178.3">datetime</text>
<text x="189.5" y="177.2">created_at</text>
<text x="222.6" y="177.2">datetime</text>
<text x="349.9" y="177.2">created_at</text>
<text x="382.9" y="177.2">datetime</text>
<text x="435.6" y="175.1">created_at</text>
<text x="435.6" y="179.9">updated_at</text>
<text x="464.5" y="175.1">datetime</text>
<text x="464.5" y="179.9">datetime</text>
<text x="189.5" y="181.9">updated_at</text>
<text x="222.6" y="181.9">datetime</text>
<text x="349.9" y="181.9">updated_at</text>
<text x="382.9" y="181.9">datetime</text>
<text x="191.8" y="214">RESERVATION_STATUS</text>
<text x="352.7" y="214">BORROWING_STATUS</text>
<text x="222.6" y="219.7">int</text>
<text x="382.9" y="219.7">int</text>
<text x="178.8" y="224.8">UK</text>
<text x="189.5" y="224.8">status_name</text>
<text x="222.6" y="224.8">string</text>
<text x="339.1" y="224.8">UK</text>
<text x="349.9" y="224.8">status_name</text>
<text x="382.9" y="224.8">string</text>
</g>
</svg>
